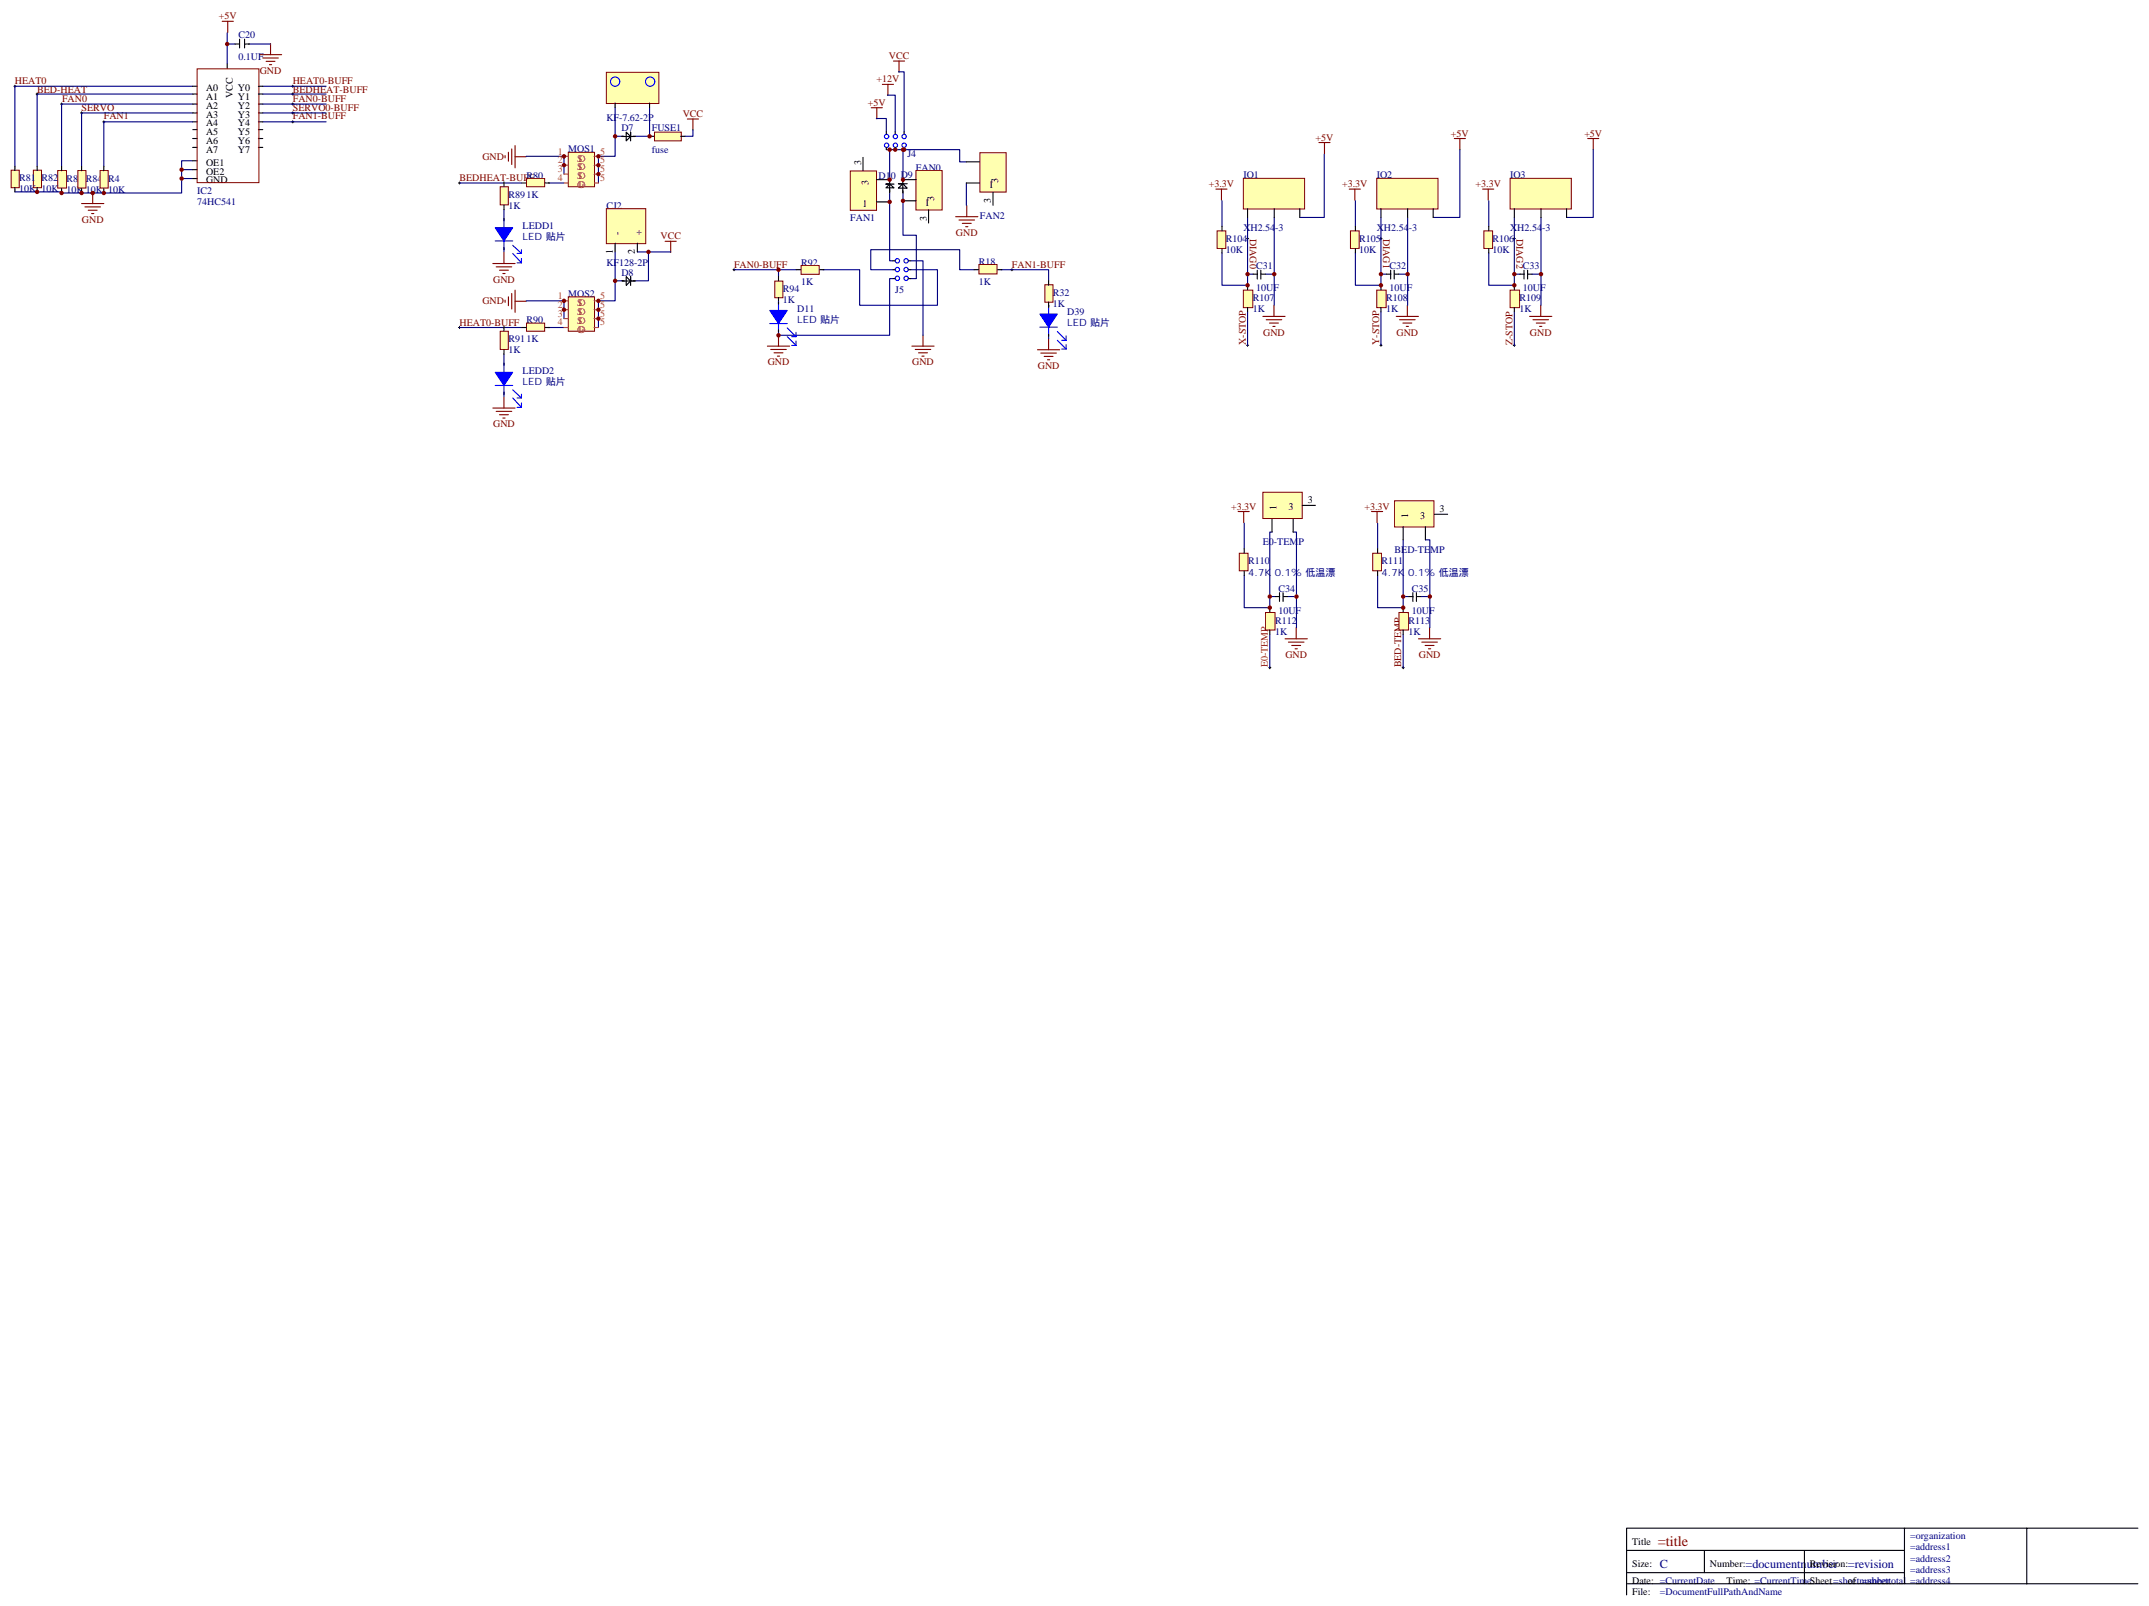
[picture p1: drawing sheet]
<svg xmlns="http://www.w3.org/2000/svg" width="682mm" height="510mm" viewBox="0 0 682 510" stroke-linecap="round" stroke-linejoin="round" font-family="sans-serif">
<path d="M516.3 492h88.1M516.3 499h88.1M540.9 492v7M572.7 492v10.6M604.4 484.9v17.7M643.3 484.9h-127v21.2M678.5 484.9h-35.2v17.7M516.3 502.6h162.2" fill="none" stroke="#000" stroke-width=".35"/>
<g fill="none" stroke="#800000" stroke-width=".35">
<path d="M70.5 6.8h3.5M72.3 6.8v3.5M82.3 17.3h7.1M83.4 18.4h4.9M84.5 19.5h2.8M85.9 13.8v3.5M283.6 19.4h3.5M285.3 19.4v3.5M85.5 20.5h.7M218.2 37.8h3.5M219.9 37.8v3.5M276.5 34.2h3.5"/>
<path d="M278.3 34.2v3.5M280 26.8h3.6M281.8 26.8v3.5M160.3 49.4v.7M161.4 48.3v2.8M162.4 47.3v4.9M163.5 49.7h3.5M163.5 46.2v7.1M418.6 45.2h3.5M420.4 45.2v3.6M461.6 44h3.5M463.3 44v3.5"/>
<path d="M503.9 44h3.5M505.7 44v3.5M25.9 64.6h7M27 65.7h4.9M28 66.7h2.8M29.1 67.8h.7M29.4 61.1v3.5M211.1 76.6h3.5M212.9 76.6v3.5M303.3 68.8h7.1M304.4 69.8h4.9M305.4 70.9h2.9"/>
<path d="M306.5 71.9h.7M306.8 65.2v3.6M385.9 60h3.5M387.7 60v3.5M428.2 60h3.6M430 60v3.5M470.6 60h3.5M472.3 60v3.5M156.4 83.6h7.1M157.5 84.7h4.9M158.5 85.7h2.9M159.6 86.8h.7"/>
<path d="M159.9 80.1v3.5M160.3 95.2v.7M161.4 94.2v2.8M162.4 93.1v5M163.5 92.1v7M163.5 95.6h3.5M404.3 96.9v3.5M446.7 96.9v3.5M489 96.9v3.5M243.6 109.8h7M244.6 110.9h5M245.7 112h2.8"/>
<path d="M246.7 113h.7M247.1 106.3v3.5M289.4 109.8h7.1M290.5 110.9h4.9M291.5 112h2.9M292.6 113h.7M292.9 106.3v3.5M329.3 111h7M330.3 112h5M331.4 113.1h2.8M332.5 114.2h.7M332.8 107.5v3.5"/>
<path d="M400.8 100.4h7.1M401.9 101.5h4.9M402.9 102.5h2.9M404 103.6h.7M443.1 100.4h7.1M444.2 101.5h4.9M445.3 102.5h2.8M446.3 103.6h.7M485.5 100.4h7M486.5 101.5h5M487.6 102.5h2.8M488.7 103.6h.7"/>
<path d="M156.4 129.5h7.1M157.5 130.5h4.9M158.5 131.6h2.9M159.6 132.7h.7M159.9 126v3.5M393 162.3h3.5M394.7 162.3v3.5M435.3 162.3h3.5M437.1 162.3v3.5M411.4 199.2v3.5M453.7 199.2v3.5M407.9 202.7h7"/>
<path d="M408.9 203.8h5M410 204.8h2.8M411 205.9h.7M450.2 202.7h7.1M451.3 203.8h4.9M452.3 204.8h2.8M453.4 205.9h.7"/>
</g>
<g fill="none" stroke="#000" stroke-width=".32">
<path d="M4.4 27.4h.7M4.7 27v.7M11.4 29.8h.7M11.8 29.5v.7M19.2 33h.7M19.5 32.7v.7M25.5 35.8h.7M25.9 35.5v.7M32.6 38.7h.7M32.9 38.3v.7M92.6 27.4h.7M92.6 29.8h.7"/>
<path d="M92.6 33h.7M92.6 38.7h.7M92.6 35.8h.7M92.9 27v.7M92.9 29.5v.7M92.9 32.7v.7M92.9 35.5v.7M92.9 38.3v.7M145.5 58.1h.7M145.8 57.7v.7M395.6 75.7h.7M396 75.4v.7"/>
<path d="M437.9 75.7h.7M438.3 75.4v.7M480.3 75.7h.7M480.6 75.4v.7M232.6 85.6h.7M233 85.2v.7M320.8 85.6h.7M321.2 85.2v.7M145.5 103.9h.7M145.8 103.6v.7M395.6 109.6h.7M396 109.2v.7"/>
<path d="M437.9 109.6h.7M438.3 109.2v.7M480.3 109.6h.7M480.6 109.2v.7M402.7 211.9h.7M403 211.5v.7M445 211.9h.7M445.3 211.5v.7"/>
</g>
<g fill="none" stroke="#000080" stroke-width=".35">
<path d="M72.1 10.4v9.9M72.1 14h2.5M78.8 14h7.1M61.2 35.8h-35.3v17M61.2 27.4h-56.5v25.4M61.2 33h-41.7v19.8M61.2 29.8h-49.4v23M61.2 38.7h-28.3v14.1M83.4 27.4h20.1M83.4 29.8h20.1M83.4 33h20.1M83.4 38.7h20.1"/>
<path d="M83.4 35.8h20.1M195.2 34.1v9.2M206.2 34.1v9.2h-4.6M278.1 37.6h3.2v4.2M281.7 30.2h2.4v11.6M285.2 22.8h1.7v19M57.6 56.7v4.5h-38.1v-.3h-14.8M57.6 53.8v2.9h3.6M61.2 51h-3.6v2.8h3.6M145.8 58.1h19.8M167 49.6h12v5.6M174.1 58.1h4.9"/>
<path d="M197.7 43.3h-2.5v6.3h-5.3v8.5M219.9 41.1v2.2h-2.4M281.3 47.5h1.1v9.5M282.4 47.5h4.2M286.6 47.5h18v3.9h2.1M286.6 47.5v9.5M306.7 58.1v7M420.3 48.9v20.1h-7.8M463.3 47.5v21.5h-8.4M505.7 47.5v21.5h-8.5M159.9 66.5v2.9M159.9 79.2v.7"/>
<path d="M195.2 79.9v9.2M202.3 79.9h10.6M205.8 79.9v9.2h-4.2M282.4 61.2v21.6h1M286.6 61.2v13.4h4.2v13.8h-1.7M387.8 63.7v8.1M396 69v18h1.7M404.4 69v27.9M430.2 63.7v8.1M438.3 69v18h1.8M446.8 69v27.9M472.5 63.7v8.1"/>
<path d="M480.6 69v18h1.8M489.1 69v27.9M167 95.5h12v5.6M197.7 89.1h-2.5v6.4h-5.3v8.4M233 85.6h19.7M247.1 85.6v2.1M261.2 85.6h11.6v11.3h24.7v-11.3h-8.4M283.4 88.4h-1v18h-35.3v-1.1M283.4 85.6h-7v-6.4h28.2v6.4h4.6M289.1 82.8h3.8v23.6M317.6 85.6h15.2v3.5M332.8 96.9v.3"/>
<path d="M387.8 80.3v10.2h8.2v-3.5M396 99v10.6M401.6 87h2.8M430.2 80.3v10.2h8.1v-3.5M438.3 99v10.6M443.9 87h2.9M472.5 80.3v10.2h8.1v-3.5M480.6 99v10.6M486.3 87h2.8M145.8 103.9h19.8M159.9 112.4v2.8M174.1 103.9h4.9"/>
<path d="M332.8 106.8v.7M159.9 125.1v.7M394.9 166v8.1M403.7 168.8h-.7v20.5h1.8M410.4 168.8h1.1v30.4M437.2 166v8.1M445.3 171.3v18h1.8M452.4 171.3h1.4v27.9M394.9 182.6v10.2h8.1v-3.5M408.7 189.3h2.8M437.2 182.6v10.2h8.1v-3.5M451 189.3h2.8"/>
<path d="M403 201.3v10.6M445.3 201.3v10.6"/>
</g>
<path d="M269.9 54.3h8.3v12.5h-8.3z" fill="#ffffb0" stroke="#800000" stroke-width=".32"/>
<path d="M273.9 50v4.1M278.2 57h4.2M278.2 64.1h4.2" fill="none" stroke="#000" stroke-width=".35"/>
<path d="M245.9 89.2h2.6v5.3h-2.6z" fill="#ffffb0" stroke="#800000" stroke-width=".32"/>
<path d="M247.1 87.7v1.4M247.1 94.4v2.1M247.1 104.6v.7" fill="none" stroke="#000" stroke-width=".35"/>
<path d="M247.1 95.7v9.7M244.3 102.7h5.6M249.9 104.1l2.7 2.7M249.9 106.8l2.7 2.8M251.3 106.8h1.3M251.3 109.6h1.3M252.6 105.4v1.4M252.6 108.2v1.4" fill="none" stroke="#00f" stroke-width=".35"/>
<path d="M244.3 98.5h5.6l-2.8 4.2z" fill="#00f" stroke="#00f" stroke-width=".32"/>
<path d="M254.3 84.3h5.7v2.8h-5.7z" fill="#ffffb0" stroke="#800000" stroke-width=".32"/>
<path d="M282.4 57v1.4l-1.2 1.2h2.6l-1.4-1.2h-1.2h2.6M282.4 57v.7M282.4 58.4v2.8M286.5 56.9v1.4l-1.4 1.4h2.8l-1.4-1.4h-1.4h2.8M286.5 58.3v2.8M286.6 57v.7M286.6 60.5v.7M252.7 85.6h1.4M260.2 85.6h1.3" fill="none" stroke="#000" stroke-width=".35"/>
<path d="M290.7 54.1h8.3v12.5h-8.3z" fill="#ffffb0" stroke="#800000" stroke-width=".32"/>
<g fill="none" stroke="#000" stroke-width=".35">
<path d="M61.2 27.4h1.4M61.2 29.8h1.4M61.2 33h1.4M61.2 35.8h1.4M61.2 38.7h1.4M72.1 20.3v1.4M82 27.4h1.4M82 29.8h1.4M82 33h1.4M82 35.8h1.4M82 38.7h1.4M61.2 51h1.4"/>
<path d="M61.2 41.1h1.4M61.2 44h1.4M61.2 56.7h1.4M61.2 46.8h1.4M61.2 53.8h1.4M82 41.1h1.4M82 44h1.4M82 46.8h1.4M281.3 41.8v.7M281.3 46.8v.7M284.1 41.8v.7M284.1 46.8v.7"/>
<path d="M286.6 57h4.2M286.9 41.8v.7M286.9 46.8v.7M286.6 63.7h4.2M294.7 66.6v4.2M283.4 88.4h.7M283.4 85.6h.7M283.4 82.8h.7M288.4 88.4h.7M288.4 85.6h.7M288.4 82.8h.7"/>
</g>
<g fill="none" stroke="#00f" stroke-width=".35">
<circle cx="281.4" cy="46.1" r=".7"/>
<circle cx="281.4" cy="43.3" r=".7"/>
<circle cx="284.2" cy="46.1" r=".69"/>
<circle cx="284.2" cy="43.3" r=".69"/>
<circle cx="286.9" cy="46.1" r=".69"/>
<circle cx="286.9" cy="43.3" r=".69"/>
<circle cx="284.8" cy="82.8" r=".69"/>
<circle cx="284.8" cy="88.3" r=".69"/>
<circle cx="284.8" cy="85.5" r=".69"/>
<circle cx="287.6" cy="82.8" r=".7"/>
<circle cx="287.6" cy="88.3" r=".69"/>
<circle cx="287.6" cy="85.5" r=".69"/>
</g>
<path d="M62.6 21.8h19.6v36.2h-19.6z" fill="none" stroke="#800000" stroke-width=".32"/>
<path d="M18.3 54.1h2.8v5.6h-2.8z" fill="#ffffb0" stroke="#800000" stroke-width=".32"/>
<path d="M19.5 52.8v1.4M19.5 59.9v1.3" fill="none" stroke="#000" stroke-width=".35"/>
<path d="M24.7 54.1h2.6v5.6h-2.6z" fill="#ffffb0" stroke="#800000" stroke-width=".32"/>
<path d="M25.9 52.8v1.4M25.9 59.9v1.3" fill="none" stroke="#000" stroke-width=".35"/>
<path d="M10.6 54h2.6v5.6h-2.6z" fill="#ffffb0" stroke="#800000" stroke-width=".32"/>
<path d="M11.8 52.8v1.4M11.8 59.5v1.4" fill="none" stroke="#000" stroke-width=".35"/>
<path d="M3.5 54h2.6v5.6h-2.6z" fill="#ffffb0" stroke="#800000" stroke-width=".32"/>
<path d="M4.7 52.8v1.4M4.7 59.5v1.4" fill="none" stroke="#000" stroke-width=".35"/>
<path d="M180.4 48.3h8.3v11h-8.3z" fill="#ffffb0" stroke="#800000" stroke-width=".32"/>
<path d="M179 49.6h1.4M179 52.4h1.4M179 55.2h1.4M179 58.1h1.4M188.5 49.6h1.4M188.5 52.4h1.4M188.5 55.2h1.4M188.5 58.1h1.4" fill="none" stroke="#cc4026" stroke-width=".35"/>
<path d="M167.1 56.7h5.8v2.6h-5.8z" fill="#ffffb0" stroke="#800000" stroke-width=".32"/>
<path d="M165.6 58.1h1.4M173 58.1h1.4" fill="none" stroke="#000" stroke-width=".35"/>
<path d="M158.8 59.3h2.5v5.7h-2.5z" fill="#ffffb0" stroke="#800000" stroke-width=".32"/>
<path d="M159.9 57.7v1.4M197.3 43.3h.7M197.6 43.3h2.5M200.9 43.3h.7M201.5 43.3h-1.4l-1.3-1.4v2.8l1.3-1.4v-1.4v2.8M159.9 65.1v1.4M159.9 69.4v.7M159.9 78.5v.7" fill="none" stroke="#000" stroke-width=".35"/>
<path d="M157.2 76.5h5.5M159.9 69.5v9.7M162.7 77.8l2.8 2.6M165.5 79.2v1.2M162.7 80.4l2.8 3M164.1 80.4h1.4M164.1 83.4h1.4M165.5 82v1.4" fill="none" stroke="#00f" stroke-width=".35"/>
<path d="M157.2 72.3h5.5l-2.8 4.2z" fill="#00f" stroke="#00f" stroke-width=".32"/>
<path d="M180.4 94.2h8.3v10.9h-8.3z" fill="#ffffb0" stroke="#800000" stroke-width=".32"/>
<path d="M179 95.5h1.4M179 98.3h1.4M188.5 95.5h1.4M188.5 98.3h1.4M179 101.1h1.4M179 103.9h1.4M188.5 101.1h1.4M188.5 103.9h1.4" fill="none" stroke="#cc4026" stroke-width=".35"/>
<path d="M167.1 102.5h5.8v2.6h-5.8z" fill="#ffffb0" stroke="#800000" stroke-width=".32"/>
<path d="M165.6 103.9h1.4M173 103.9h1.4" fill="none" stroke="#000" stroke-width=".35"/>
<path d="M192.5 66.2h12.4v11.1h-12.4z" fill="#ffffb0" stroke="#800000" stroke-width=".32"/>
<path d="M195.2 77.2v2.7M202.3 77.2v2.7" fill="none" stroke="#000" stroke-width=".35"/>
<path d="M158.8 105.1h2.5v5.8h-2.5z" fill="#ffffb0" stroke="#800000" stroke-width=".32"/>
<path d="M197.3 89.1h.7M197.6 89.2h2.5M200.9 89.1h.7M201.5 89.2h-1.4l-1.3-1.4v2.8l1.3-1.4v-1.4v2.8M159.9 103.6v1.4M159.9 111v1.4M159.9 115.2v.7M159.9 124.4v.7" fill="none" stroke="#000" stroke-width=".35"/>
<path d="M159.9 115.4v9.7M157.2 122.3h5.5M162.7 123.7l2.8 2.6M162.7 126.3l2.8 3M164.1 126.3h1.4M164.1 129.3h1.4M165.5 125.1v1.2M165.5 127.9v1.4" fill="none" stroke="#00f" stroke-width=".35"/>
<path d="M157.2 118.1h5.5l-2.8 4.2z" fill="#00f" stroke="#00f" stroke-width=".32"/>
<path d="M192.5 22.9h16.6v9.9h-16.6z" fill="#ffffb0" stroke="#800000" stroke-width=".32"/>
<path d="M196.7 25.9a1.48 1.48 0 0 0-2.1-1.3 1.48 1.48 0 0 0-.4 2.4 1.48 1.48 0 0 0 2.4-.6l.1-.5M207.8 25.9a1.47 1.47 0 0 0-2.1-1.3 1.47 1.47 0 0 0-.4 2.4 1.47 1.47 0 0 0 2.4-.6l.1-.5" fill="none" stroke="#00f" stroke-width=".35"/>
<path d="M195.2 32.7v1.4M206.2 32.7v1.4" fill="none" stroke="#000" stroke-width=".35"/>
<path d="M207.7 41.9h8.5v2.8h-8.5z" fill="#ffffb0" stroke="#800000" stroke-width=".32"/>
<path d="M206.2 43.3h1.4M216.1 43.3h1.4" fill="none" stroke="#000" stroke-width=".35"/>
<path d="M386.3 73.3h2.8v5.5h-2.8z" fill="#ffffb0" stroke="#800000" stroke-width=".32"/>
<path d="M387.8 71.8v1.4M387.8 78.9v1.4" fill="none" stroke="#000" stroke-width=".35"/>
<path d="M394.6 56.6h19.5v9.7h-19.5z" fill="#ffffb0" stroke="#800000" stroke-width=".32"/>
<path d="M396 66.2v2.8M404.4 66.2v2.8M412.5 66.2v2.8" fill="none" stroke="#000" stroke-width=".35"/>
<path d="M394.6 92.1h3v5.5h-3z" fill="#ffffb0" stroke="#800000" stroke-width=".32"/>
<path d="M396 90.5v1.4M396 97.6v1.4" fill="none" stroke="#000" stroke-width=".35"/>
<path d="M428.6 73.3h2.8v5.5h-2.8z" fill="#ffffb0" stroke="#800000" stroke-width=".32"/>
<path d="M430.2 71.8v1.4M430.2 78.9v1.4" fill="none" stroke="#000" stroke-width=".35"/>
<path d="M437 56.6h19.4v9.7h-19.4z" fill="#ffffb0" stroke="#800000" stroke-width=".32"/>
<path d="M438.3 66.2v2.8M446.8 66.2v2.8M454.9 66.2v2.8" fill="none" stroke="#000" stroke-width=".35"/>
<path d="M437 92.1h3v5.5h-3z" fill="#ffffb0" stroke="#800000" stroke-width=".32"/>
<path d="M438.3 90.5v1.4M438.3 97.6v1.4" fill="none" stroke="#000" stroke-width=".35"/>
<path d="M470.9 73.3h2.8v5.5h-2.8z" fill="#ffffb0" stroke="#800000" stroke-width=".32"/>
<path d="M472.5 71.8v1.4M472.5 78.9v1.4" fill="none" stroke="#000" stroke-width=".35"/>
<path d="M479.3 56.6h19.4v9.7h-19.4z" fill="#ffffb0" stroke="#800000" stroke-width=".32"/>
<path d="M480.6 66.2v2.8M489.1 66.2v2.8M497.2 66.2v2.8" fill="none" stroke="#000" stroke-width=".35"/>
<path d="M479.3 92.1h3v5.5h-3z" fill="#ffffb0" stroke="#800000" stroke-width=".32"/>
<path d="M480.6 90.5v1.4M480.6 97.6v1.4" fill="none" stroke="#000" stroke-width=".35"/>
<path d="M393.3 175.6h2.8v5.5h-2.8z" fill="#ffffb0" stroke="#800000" stroke-width=".32"/>
<path d="M394.9 174.1v1.4M394.9 181.2v1.4" fill="none" stroke="#000" stroke-width=".35"/>
<path d="M401.7 194.4h3v5.5h-3z" fill="#ffffb0" stroke="#800000" stroke-width=".32"/>
<path d="M403 192.8v1.4M403 199.9v1.4" fill="none" stroke="#000" stroke-width=".35"/>
<path d="M435.7 175.6h2.7v5.5h-2.7z" fill="#ffffb0" stroke="#800000" stroke-width=".32"/>
<path d="M437.2 174.1v1.4M437.2 181.2v1.4" fill="none" stroke="#000" stroke-width=".35"/>
<path d="M444 194.4h3v5.5h-3z" fill="#ffffb0" stroke="#800000" stroke-width=".32"/>
<path d="M445.3 192.8v1.4M445.3 199.9v1.4" fill="none" stroke="#000" stroke-width=".35"/>
<path d="M400.8 156.2h12.5v8.3h-12.5z" fill="#ffffb0" stroke="#800000" stroke-width=".32"/>
<path d="M403.7 164.7v4.1M410.4 164.7v4.1M413.3 160.4h4.2" fill="none" stroke="#000" stroke-width=".35"/>
<path d="M442.6 158.9h12.5v8.3h-12.5z" fill="#ffffb0" stroke="#800000" stroke-width=".32"/>
<path d="M445.3 167.1v4.2M452.4 167.1v4.2M455.3 163.2h4.2" fill="none" stroke="#000" stroke-width=".35"/>
<path d="M311 48.5h8.3v12.5h-8.3z" fill="#ffffb0" stroke="#800000" stroke-width=".32"/>
<path d="M306.7 58.1h4.2M306.7 51.4h4.2M315.2 61v4.1" fill="none" stroke="#000" stroke-width=".35"/>
<path d="M31.8 54.1h2.5v5.6h-2.5z" fill="#ffffb0" stroke="#800000" stroke-width=".32"/>
<path d="M32.9 52.8v1.4M32.9 59.9v1.3" fill="none" stroke="#000" stroke-width=".35"/>
<path d="M331.6 90.3h2.6v5.6h-2.6z" fill="#ffffb0" stroke="#800000" stroke-width=".32"/>
<path d="M332.8 89.1v1.4M332.8 95.8v1.8M332.8 106.1v.7" fill="none" stroke="#000" stroke-width=".35"/>
<path d="M332.8 96.9v9.7M330 103.8h5.6M335.6 105.2l2.8 2.8M335.6 108l2.8 2.8M337 108h1.4M337 110.8h1.4M338.4 106.6v1.4M338.4 109.4v1.4" fill="none" stroke="#00f" stroke-width=".35"/>
<path d="M330 99.6h5.6l-2.8 4.2z" fill="#00f" stroke="#00f" stroke-width=".32"/>
<path d="M310.7 84h5.7v2.9h-5.7z" fill="#ffffb0" stroke="#800000" stroke-width=".32"/>
<g fill="none" stroke="#000" stroke-width=".35">
<path d="M74.6 14h1.4M76 12.4v2.8M77.6 12.4v2.8M77.8 14h1.4M309.2 85.6h1.4M316.6 85.6h1.4M397.7 87h1.4M399 85.8v2.7M400.2 85.8v2.7M400.2 87h1.4M440.1 87h1.3M441.4 85.8v2.7"/>
<path d="M442.5 85.8v2.7M442.5 87h1.4M482.4 87h1.4M483.7 85.8v2.7M484.8 85.8v2.7M484.9 87h1.4M404.8 189.3h1.4M406.1 188.1v2.7M407.2 188.1v2.7M407.3 189.3h1.4M447.1 189.3h1.4M448.4 188.1v2.7"/>
<path d="M449.6 188.1v2.7M449.6 189.3h1.4"/>
</g>
<g fill="#800000">
<circle cx="11.8" cy="60.9" r=".71"/>
<circle cx="19.5" cy="61.2" r=".71"/>
<circle cx="25.9" cy="61.2" r=".71"/>
<circle cx="29.4" cy="61.2" r=".71"/>
<circle cx="32.9" cy="61.2" r=".71"/>
<circle cx="57.6" cy="56.7" r=".71"/>
<circle cx="57.6" cy="53.8" r=".71"/>
<circle cx="72.1" cy="14" r=".71"/>
<circle cx="179" cy="98.3" r=".71"/>
<circle cx="179" cy="95.5" r=".71"/>
<circle cx="179" cy="52.4" r=".71"/>
<circle cx="179" cy="49.6" r=".71"/>
<circle cx="189.9" cy="101.1" r=".71"/>
<circle cx="189.9" cy="98.3" r=".71"/>
<circle cx="189.9" cy="95.5" r=".71"/>
<circle cx="189.9" cy="55.2" r=".71"/>
<circle cx="189.9" cy="52.4" r=".71"/>
<circle cx="189.9" cy="49.6" r=".71"/>
<circle cx="195.2" cy="89.1" r=".71"/>
<circle cx="195.2" cy="43.3" r=".71"/>
<circle cx="205.8" cy="79.9" r=".71"/>
<circle cx="206.2" cy="43.3" r=".71"/>
<circle cx="247.1" cy="106.4" r=".71"/>
<circle cx="247.1" cy="85.6" r=".71"/>
<circle cx="282.4" cy="64.1" r=".71"/>
<circle cx="282.4" cy="57" r=".71"/>
<circle cx="282.4" cy="47.5" r=".71"/>
<circle cx="284.1" cy="47.5" r=".71"/>
<circle cx="286.6" cy="63.7" r=".71"/>
<circle cx="286.6" cy="57" r=".71"/>
<circle cx="286.6" cy="47.5" r=".71"/>
<circle cx="286.9" cy="47.5" r=".71"/>
<circle cx="396" cy="90.5" r=".71"/>
<circle cx="396" cy="87" r=".71"/>
<circle cx="403" cy="192.8" r=".71"/>
<circle cx="403" cy="189.3" r=".71"/>
<circle cx="404.4" cy="87" r=".71"/>
<circle cx="411.5" cy="189.3" r=".71"/>
<circle cx="438.3" cy="90.5" r=".71"/>
<circle cx="438.3" cy="87" r=".71"/>
<circle cx="445.3" cy="192.8" r=".71"/>
<circle cx="445.3" cy="189.3" r=".71"/>
<circle cx="446.8" cy="87" r=".71"/>
<circle cx="453.8" cy="189.3" r=".71"/>
<circle cx="480.6" cy="90.5" r=".71"/>
<circle cx="480.6" cy="87" r=".71"/>
<circle cx="489.1" cy="87" r=".71"/>
</g>
<text font-size="4.6" fill="#800000" x="526.1" y="490.6">=title</text>
<g font-size="3.9" fill="#000080">
<text x="526.8" y="497.6">C</text>
<text x="554" y="497.6">=documentnumber</text>
<text x="586.5" y="497.6">=revision</text>
</g>
<g font-size="3.2" fill="#800000">
<text x="69.5" y="6.1">+5V</text>
<text x="82.4" y="23.4">GND</text>
<text x="282.1" y="18.7">VCC</text>
<text x="4.7" y="26.8">HEAT0</text>
<text x="11.8" y="29.4">BED-HEAT</text>
<text x="92.9" y="26.8">HEAT0-BUFF</text>
<text x="92.9" y="29.4">BEDHEAT-BUFF</text>
<text x="278.2" y="26.1">+12V</text>
<text x="19.7" y="32.3">FAN0</text>
<text x="25.9" y="35.1">SERVO</text>
<text x="92.9" y="32.3">FAN0-BUFF</text>
<text x="92.9" y="35.1">SERVO0-BUFF</text>
<text x="275.5" y="33.6">+5V</text>
<text x="32.9" y="37.9">FAN1</text>
<text x="92.9" y="37.9">FAN1-BUFF</text>
<text x="216.7" y="37.1">VCC</text>
<text x="417.5" y="44.6">+5V</text>
<text x="460.5" y="43.3">+5V</text>
<text x="502.8" y="43.3">+5V</text>
<text x="153.1" y="50.7">GND</text>
<text x="145.8" y="57.4">BEDHEAT-BUFF</text>
<text x="383.7" y="59.4">+3.3V</text>
<text x="426" y="59.4">+3.3V</text>
<text x="468.3" y="59.4">+3.3V</text>
<text x="26" y="70.7">GND</text>
<text x="209.6" y="75.9">VCC</text>
<text x="303.4" y="74.8">GND</text>
<text x="396.6" y="75.7" transform="rotate(90 396.6 75.7)">DIAG0</text>
<text x="439" y="75.7" transform="rotate(90 439 75.7)">DIAG1</text>
<text x="481.3" y="75.7" transform="rotate(90 481.3 75.7)">DIAG2</text>
<text x="156.5" y="89.7">GND</text>
<text x="233" y="85">FAN0-BUFF</text>
<text x="321.2" y="84.9">FAN1-BUFF</text>
<text x="153.1" y="96.5">GND</text>
<text x="145.8" y="103.3">HEAT0-BUFF</text>
<text x="400.9" y="106.5">GND</text>
<text x="443.2" y="106.5">GND</text>
<text x="485.6" y="106.5">GND</text>
<text x="395.4" y="109.5" transform="rotate(-90 395.4 109.5)">X-STOP</text>
<text x="437.7" y="109.5" transform="rotate(-90 437.7 109.5)">Y-STOP</text>
<text x="480" y="109.5" transform="rotate(-90 480 109.5)">Z-STOP</text>
<text x="243.7" y="115.9">GND</text>
<text x="289.5" y="115.9">GND</text>
<text x="329.4" y="117.1">GND</text>
<text x="156.5" y="135.6">GND</text>
<text x="390.7" y="161.7">+3.3V</text>
<text x="433" y="161.7">+3.3V</text>
<text x="408" y="208.8">GND</text>
<text x="450.3" y="208.8">GND</text>
<text x="444.8" y="211.8" transform="rotate(-90 444.8 211.8)">BED-TEMP</text>
</g>
<g font-size="3.2" fill="#000080">
<text x="75.7" y="12.1">C20</text>
<text x="75.7" y="19.1">0.1UF</text>
<text x="192.5" y="38.5">KF-7.62-2P</text>
<text x="197.2" y="41.6">D7</text>
<text x="206.9" y="41.6">FUSE1</text>
<text x="206.9" y="48.7">fuse</text>
<text x="288" y="49.7">J4</text>
<text x="6.1" y="57.5">R81</text>
<text x="13.2" y="57.5">R82</text>
<text x="21.1" y="57.7">R83</text>
<text x="27.3" y="57.7">R84</text>
<text x="34.3" y="57.7">R4</text>
<text x="167.1" y="56.7">R80</text>
<text x="278.8" y="56.9">D10 D9</text>
<text x="290.7" y="54.1">FAN0</text>
<text x="394.6" y="56.6">IO1</text>
<text x="437" y="56.6">IO2</text>
<text x="479.3" y="56.6">IO3</text>
<text x="6.1" y="61.1">10K 10K</text>
<text x="21.1" y="61.2">10K 10K 10K</text>
<text x="62.6" y="65">74HC541</text>
<text x="62.6" y="61.5">IC2</text>
<text x="161.3" y="62.8">R891K</text>
<text x="161.3" y="66.3">1K</text>
<text x="192.5" y="66.2">CJ2</text>
<text x="269.9" y="70.3">FAN1</text>
<text x="311" y="69.4">FAN2</text>
<text x="165.9" y="76.2">LED 贴片</text>
<text x="165.9" y="72.7">LEDD1</text>
<text x="389.1" y="76.8">R104</text>
<text x="394.6" y="73.3">XH2.54-3</text>
<text x="431.4" y="76.8">R105</text>
<text x="437" y="73.3">XH2.54-3</text>
<text x="473.7" y="76.8">R106</text>
<text x="479.3" y="73.3">XH2.54-3</text>
<text x="310.7" y="84">R18</text>
<text x="389.1" y="80.3">10K</text>
<text x="431.4" y="80.3">10K</text>
<text x="473.7" y="80.3">10K</text>
<text x="192.5" y="84.3">KF128-2P</text>
<text x="197.2" y="87.4">D8</text>
<text x="254.3" y="84.3">R92</text>
<text x="398.7" y="85.4">C31</text>
<text x="441" y="85.4">C32</text>
<text x="483.4" y="85.4">C33</text>
<text x="248.5" y="92.7">R94</text>
<text x="254.3" y="90.6">1K</text>
<text x="284.1" y="92.9">J5</text>
<text x="310.7" y="90.5">1K</text>
<text x="334.2" y="93.9">R32</text>
<text x="397.6" y="95.6">R107</text>
<text x="398.7" y="92.4">10UF</text>
<text x="439.9" y="95.6">R108</text>
<text x="441" y="92.4">10UF</text>
<text x="482.3" y="95.6">R109</text>
<text x="483.4" y="92.4">10UF</text>
<text x="248.5" y="96.3">1K</text>
<text x="253" y="98.9">D11</text>
<text x="334.2" y="97.4">1K</text>
<text x="338.7" y="100">D39</text>
<text x="397.6" y="99.1">1K</text>
<text x="439.9" y="99.1">1K</text>
<text x="482.3" y="99.1">1K</text>
<text x="167.1" y="102.5">R90</text>
<text x="253" y="102.4">LED 贴片</text>
<text x="338.7" y="103.6">LED 贴片</text>
<text x="161.3" y="112.2">1K</text>
<text x="161.3" y="108.6">R911K</text>
<text x="165.9" y="118.5">LEDD2</text>
<text x="165.9" y="122.1">LED 贴片</text>
<text x="400.8" y="172.9">E0-TEMP</text>
<text x="396.1" y="179.1">R110</text>
<text x="438.4" y="179.1">R111</text>
<text x="442.6" y="175.6">BED-TEMP</text>
<text x="396.1" y="182.6">4.7K 0.1% 低温漂</text>
<text x="438.4" y="182.6">4.7K 0.1% 低温漂</text>
<text x="405.7" y="187.7">C34</text>
<text x="448.1" y="187.7">C35</text>
<text x="404.7" y="197.9">R112</text>
<text x="405.7" y="194.7">10UF</text>
<text x="447" y="197.9">R113</text>
<text x="448.1" y="194.7">10UF</text>
<text x="404.7" y="201.4">1K</text>
<text x="447" y="201.4">1K</text>
<text x="606.2" y="488.5">=organization</text>
<text x="606.2" y="492">=address1</text>
<text x="606.2" y="495.5">=address2</text>
<text x="606.2" y="499">=address3</text>
<text x="526.8" y="506.1">=DocumentFullPathAndName</text>
</g>
<g font-size="3.2">
<text x="65.4" y="29">A0</text>
<text x="75.5" y="29">Y0</text>
<text x="65.4" y="31.6">A1</text>
<text x="65.4" y="34.5">A2</text>
<text x="73.9" y="31.1" transform="rotate(-90 73.9 31.1)">VCC</text>
<text x="75.5" y="34.5">Y2</text>
<text x="75.5" y="31.6">Y1</text>
<text x="65.4" y="37.3">A3</text>
<text x="65.4" y="40.1">A4</text>
<text x="75.5" y="40.1">Y4</text>
<text x="75.5" y="37.3">Y3</text>
<text x="65.4" y="42.9">A5</text>
<text x="65.4" y="45.7">A6</text>
<text x="75.5" y="45.7">Y6</text>
<text x="75.5" y="42.9">Y5</text>
<text x="65.4" y="52.6">OE1</text>
<text x="65.4" y="48.4">A7</text>
<text x="75.5" y="48.4">Y7</text>
<text x="273.3" y="52.5" transform="rotate(-90 273.3 52.5)">3</text>
<text x="65.4" y="58.2">GND</text>
<text x="65.4" y="55.4">OE2</text>
<text x="275.6" y="58.7" transform="rotate(-90 275.6 58.7)">3</text>
<text x="313.8" y="59.8">1</text>
<text x="316.8" y="58.1" transform="rotate(-90 316.8 58.1)">3</text>
<text x="273.8" y="65.6">1</text>
<text x="293.5" y="65.5">1</text>
<text x="296.4" y="63.8" transform="rotate(-90 296.4 63.8)">3</text>
<text x="314.5" y="64.3" transform="rotate(-90 314.5 64.3)">3</text>
<text x="294.2" y="70" transform="rotate(-90 294.2 70)">3</text>
<text x="196.8" y="74.5" transform="rotate(-90 196.8 74.5)">-</text>
<text x="203.8" y="74.5" transform="rotate(-90 203.8 74.5)">+</text>
<text x="194.5" y="80.7" transform="rotate(-90 194.5 80.7)">1</text>
<text x="201.5" y="80.7" transform="rotate(-90 201.5 80.7)">2</text>
<text x="405.2" y="161.7" transform="rotate(-90 405.2 161.7)">1</text>
<text x="408.9" y="162">3</text>
<text x="415.1" y="159.7">3</text>
<text x="447" y="164.4" transform="rotate(-90 447 164.4)">1</text>
<text x="450.7" y="164.7">3</text>
<text x="456.9" y="162.4">3</text>
<text x="518" y="490.2">Title</text>
<text x="518" y="497.3">Size:</text>
<text x="542.7" y="497.3">Number:</text>
<text x="574.5" y="497.3">Revision:</text>
<text x="518" y="502.6">Date: =CurrentDate</text>
<text x="548" y="502.6">Time: =CurrentTimeSheet=sheetnumber</text>
<text x="586.5" y="502.6">of =sheettotal =address4</text>
<text x="518" y="506.1">File:</text>
</g>
<g font-size="3.2" fill="#cc4125">
<text x="177" y="49">1 MOS1</text>
<text x="177" y="51.8">2</text>
<text x="183.2" y="51.3">SD</text>
<text x="190.5" y="51.8">5</text>
<text x="190.5" y="49">5</text>
<text x="177" y="54.6">3</text>
<text x="177" y="57.4">4</text>
<text x="183.2" y="54.1">SD</text>
<text x="183.2" y="56.9">SD</text>
<text x="183.2" y="59.7">G</text>
<text x="183.6" y="59.7">D</text>
<text x="190.5" y="57.4">5</text>
<text x="190.5" y="54.6">5</text>
<text x="177" y="94.9">1 MOS2</text>
<text x="190.5" y="94.9">5</text>
<text x="177" y="97.7">2</text>
<text x="177" y="100.4">3</text>
<text x="183.2" y="97.2">SD</text>
<text x="183.2" y="100">SD</text>
<text x="190.5" y="100.4">5</text>
<text x="190.5" y="97.7">5</text>
<text x="177" y="103.2">4</text>
<text x="183.2" y="102.7">SD</text>
<text x="183.2" y="105.5">G</text>
<text x="183.6" y="105.5">D</text>
<text x="190.5" y="103.2">5</text>
</g>
<text font-size="3.2" fill="#f00" x="402.4" y="211.8" transform="rotate(-90 402.4 211.8)">E0-TEMP</text>
</svg>
